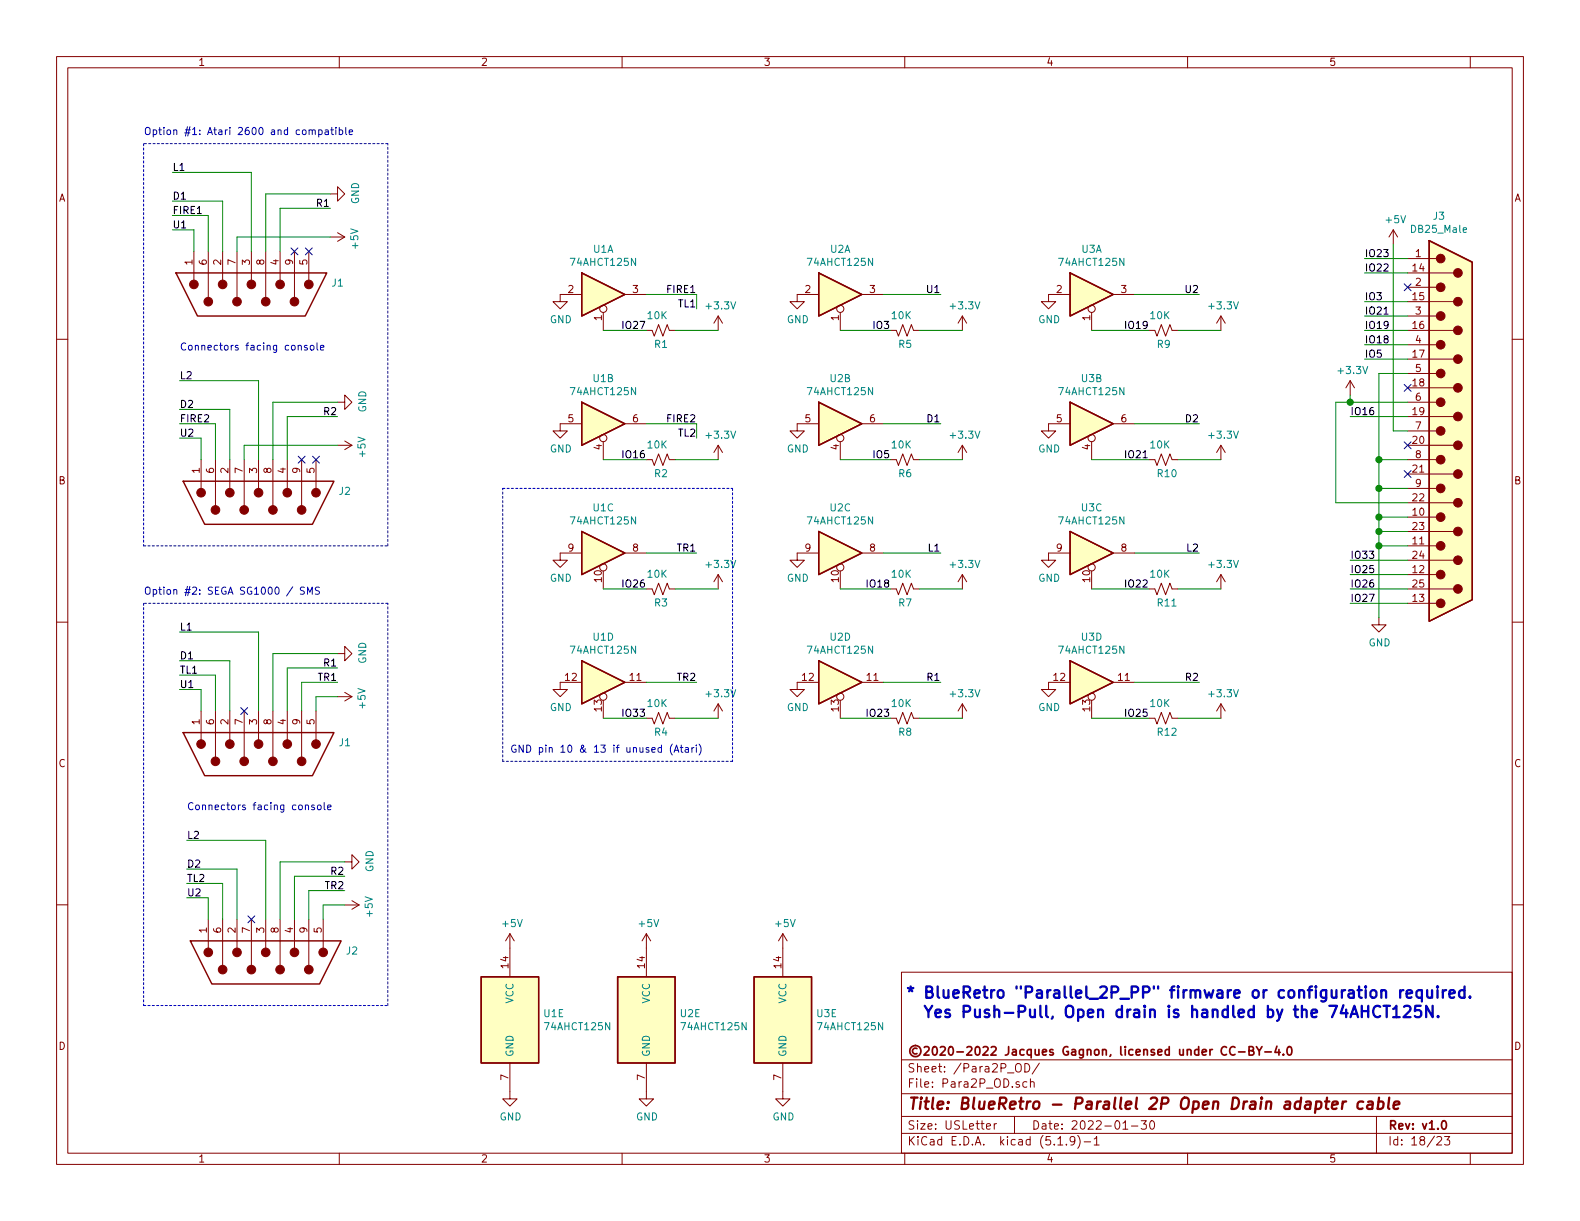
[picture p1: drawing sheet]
<svg xmlns="http://www.w3.org/2000/svg" width="279mm" height="216mm" viewBox="0 0 279 216" stroke-linecap="round" stroke-linejoin="round" font-family="sans-serif">
<g fill="none" stroke="#840000" stroke-width=".18">
<path d="M10 10h259.4v195.9h-259.4zM12 12h255.4v191.9h-255.4zM60 10v2M110 10v2M160 10v2M210 10v2M260 10v2M58.4 34.3h1.3v-1.3l1.3 1.3-1.3 1.3v-1.3M10 60h2M34.3 44.5v5M36.8 44.5v8.1M39.4 44.5v5"/>
<path d="M41.9 44.5v8.1M44.4 44.5v5M47 44.5v8.1M49.5 44.5v5M52.1 44.5v8.1M54.6 44.5v5M58.4 41.9h2.6M59.7 41.1l1.3 .8M61 41.9l-1.3 .8M102.9 52.1h-3.8v1.2h1.2l-1.2 1.3-1.3-1.3h1.3M106.7 55.2v3.2M110.5 52.1h3.8"/>
<path d="M114.3 58.4h1l.4 1 .8-2 .7 2 .8-2 .4 1h1M127 55.9l-.8 1.3M127 55.9v2.5M127 55.9l.8 1.3M144.8 52.1h-3.8v1.2h1.2l-1.2 1.3-1.3-1.3h1.3M148.6 55.2v3.2M152.4 52.1h3.8M157.5 58.4h1l.4 1 .7-2 .8 2 .8-2 .3 1h1.1M170.2 55.9v2.5M170.2 55.9l-.8 1.3M170.2 55.9l.7 1.3M189.2 52.1h-3.8v1.2h1.3l-1.3 1.3-1.3-1.3h1.3"/>
<path d="M193 55.2v3.2M196.8 52.1h3.9M203.2 58.4h1l.4 1 .8-2 .7 2 .8-2 .4 1h1M215.9 55.9v2.5M215.9 55.9l-.8 1.3M215.9 55.9l.8 1.3M246.4 40.6l-.8 1.3M246.4 40.6v2.6M246.4 40.6l.7 1.3M248.9 58.4h8.1M248.9 45.7h5.1M248.9 48.3h8.1"/>
<path d="M248.9 50.8h5.1M248.9 53.3h8.1M248.9 55.9h5.1M267.4 60h2M59.7 71.1h1.3v-1.2l1.2 1.2-1.2 1.3v-1.3M59.7 78.7h2.5M61 78l1.2 .7M62.2 78.7l-1.2 .8M102.9 74.9h-3.8v1.3h1.2l-1.2 1.3-1.3-1.3h1.3M106.7 78.1v3.2M110.5 74.9h3.8M127 78.7v2.6"/>
<path d="M127 78.7l-.8 1.3M127 78.7l.8 1.3M144.8 74.9h-3.8v1.3h1.2l-1.2 1.3-1.3-1.3h1.3M148.6 78.1v3.2M152.4 74.9h3.8M170.2 78.7v2.6M170.2 78.7l-.8 1.3M170.2 78.7l.7 1.3M189.2 74.9h-3.8v1.3h1.3l-1.3 1.3-1.3-1.3h1.3M193 78.1v3.2M196.8 74.9h3.9M215.9 78.7l-.8 1.3"/>
<path d="M215.9 78.7v2.6M215.9 78.7l.8 1.3M238.8 67.3l-.8 1.3M238.8 67.3v2.6M238.8 67.3l.7 1.3M248.9 78.7h8.1M248.9 61h5.1M248.9 63.5h8.1M248.9 66h5.1M248.9 68.6h8.1M248.9 71.1h5.1M248.9 73.7h8.1"/>
<path d="M248.9 76.2h5.1M35.6 81.3v5.1M38.1 81.3v8.1M40.6 81.3v5.1M43.2 81.3v8.1M45.7 81.3v5.1M48.3 81.3v8.1M50.8 81.3v5.1M53.3 81.3v8.1M55.9 81.3v5.1M102.9 97.8h-3.8v1.3h1.2l-1.2 1.2-1.3-1.2h1.3M110.5 97.8h3.8"/>
<path d="M114.3 81.3h1l.4 1 .8-2 .7 2 .8-2 .4 1h1M144.8 97.8h-3.8v1.3h1.2l-1.2 1.2-1.3-1.2h1.3M152.4 97.8h3.8M157.5 81.3h1l.4 1 .7-2 .8 2 .8-2 .3 1h1.1M189.2 97.8h-3.8v1.3h1.3l-1.3 1.2-1.3-1.2h1.3M196.8 97.8h3.9M203.2 81.3h1l.4 1 .8-2 .7 2 .8-2 .4 1h1M248.9 81.3h5.1M248.9 83.8h8.1M248.9 86.4h5.1M248.9 88.9h8.1M248.9 91.4h5.1"/>
<path d="M248.9 94h8.1M248.9 96.5h5.1M248.9 99.1h8.1M10 110h2M59.7 115.6h1.3v-1.3l1.2 1.3-1.2 1.2v-1.2M106.7 101v3.1M114.3 104.1h1l.4 1.1 .8-2.1 .7 2.1 .8-2.1 .4 1h1M127 101.6v2.5M127 101.6l-.8 1.3M127 101.6l.8 1.3M148.6 101v3.1M157.5 104.1h1l.4 1.1 .7-2.1 .8 2.1 .8-2.1 .3 1h1.1"/>
<path d="M170.2 101.6l-.8 1.3M170.2 101.6v2.5M170.2 101.6l.7 1.3M193 101v3.1M203.2 104.1h1l.4 1.1 .8-2.1 .7 2.1 .8-2.1 .4 1h1M215.9 101.6v2.5M215.9 101.6l-.8 1.3M215.9 101.6l.8 1.3M243.8 109.2v1.3h1.3l-1.3 1.3-1.2-1.3h1.2M248.9 104.1h8.1M248.9 101.6h5.1M248.9 106.7h5.1"/>
<path d="M267.4 110h2M35.6 125.7v5.1M38.1 125.7v8.2M40.6 125.7v5.1M43.2 125.7v8.2M45.7 125.7v5.1M48.3 125.7v8.2M50.8 125.7v5.1M53.3 125.7v8.2M55.9 125.7v5.1M59.7 123.2h2.5M61 122.4l1.2 .8"/>
<path d="M62.2 123.2l-1.2 .8M102.9 120.7h-3.8v1.2h1.2l-1.2 1.3-1.3-1.3h1.3M106.7 123.8v3.2M110.5 120.7h3.8M114.3 127h1l.4 1 .8-2 .7 2 .8-2 .4 1h1M127 124.5v2.5M127 124.5l-.8 1.2M127 124.5l.8 1.2M144.8 120.7h-3.8v1.2h1.2l-1.2 1.3-1.3-1.3h1.3M148.6 123.8v3.2M152.4 120.7h3.8M157.5 127h1l.4 1 .7-2 .8 2 .8-2 .3 1h1.1"/>
<path d="M170.2 124.5v2.5M170.2 124.5l-.8 1.2M170.2 124.5l.7 1.2M189.2 120.7h-3.8v1.2h1.3l-1.3 1.3-1.3-1.3h1.3M193 123.8v3.2M196.8 120.7h3.9M203.2 127h1l.4 1 .8-2 .7 2 .8-2 .4 1h1M215.9 124.5v2.5M215.9 124.5l-.8 1.2M215.9 124.5l.8 1.2M10 160h2M61 152.4h1.2v-1.3l1.3 1.3-1.3 1.3v-1.3"/>
<path d="M62.2 159.3l1.3 .7M267.4 160h2M36.8 162.6v5M39.4 162.6v8.1M41.9 162.6v5M44.4 162.6v8.1M47 162.6v5M49.5 162.6v8.1M52.1 162.6v5M54.6 162.6v8.1M57.1 162.6v5M61 160h2.5"/>
<path d="M63.5 160l-1.3 .8M90.2 165.1v7.6M90.2 165.1l-.8 1.3M90.2 165.1l.7 1.3M114.3 165.1v7.6M114.3 165.1l-.8 1.3M114.3 165.1l.8 1.3M138.4 165.1v7.6M138.4 165.1l-.7 1.3M138.4 165.1l.8 1.3M159.4 171.9h108v32h-108zM90.2 188v6.3h1.2l-1.2 1.3-1.3-1.3h1.3"/>
<path d="M114.3 188v6.3h1.3l-1.3 1.3-1.3-1.3h1.3M138.4 188v6.3h1.3l-1.3 1.3-1.2-1.3h1.2M159.4 197.4h108M159.4 193.4h108M159.4 187.4h108M174.4 199.2l.8-.2-.1-.2-.4-.1-.3 .2 .1 .7h.6M175.8 198.7v1M176.2 198.7l-.3 .1-.1 .2M179.4 197.4v3M179.7 188.3a.5 .5 0 0 1 .5-.2 .5 .5 0 0 1 .4 .5v.5a.51 .51 0 0 1-.5 .5 .51 .51 0 0 1-.5-.5zM181.2 188.1a.76 .76 0 0 1 .9 .7 .76 .76 0 0 1-.9 .8zM181.6 191.3h-.4l-.3 .2v.6l.3 .2 .4-.1"/>
<path d="M182.2 191.4l.1-.1a.37 .37 0 0 1 .6 .2v.8M182.2 190.8v1.5M183.8 188l-1.3 1.9M198.6 199.7h.8M200.1 199.1h1.1M201.8 198.2h.9l-.5 .6 .5 .1v.6l-.3 .2-.6-.2M203.5 198.2h.2a.8 .8 0 0 1 .5 .7 .8 .8 0 0 1-.5 .8 1 1 0 0 1-.2-1.5zM243.4 197.4v6.5M60 203.9v2M110 203.9v2M159.4 200.4h108M160 203.9v2"/>
<path d="M187.1 202.5h.8M188.6 202.3v.2M190.1 201.6l-.1 .2a.48 .48 0 0 1-.6 0l-.2-.2 .2-.6a.48 .48 0 0 1 .6 .1 1.27 1.27 0 0 1-.2 1.3l-.4 .1M190.6 200.8a1.71 1.71 0 0 1 0 2.2M191.7 201.9h1.2M193.5 201.4l.4-.4v1.5M193.5 202.5h.9M210 203.9v2M254.1 201.1l.2-.1h.4l.2 .4-.9 1.1h.9M255.4 201h1l-.5 .5 .4 .2v.6l-.2 .2-.7-.2M260 203.9v2"/>
<circle cx="106.7" cy="54.6" r=".63"/>
<circle cx="148.6" cy="54.6" r=".63"/>
<circle cx="193" cy="54.6" r=".63"/>
<circle cx="106.7" cy="77.5" r=".63"/>
<circle cx="148.6" cy="77.5" r=".63"/>
<circle cx="193" cy="77.5" r=".63"/>
<circle cx="106.7" cy="100.3" r=".63"/>
<circle cx="148.6" cy="100.3" r=".63"/>
<circle cx="193" cy="100.3" r=".63"/>
<circle cx="106.7" cy="123.2" r=".63"/>
<circle cx="148.6" cy="123.2" r=".63"/>
<circle cx="193" cy="123.2" r=".63"/>
</g>
<path d="M216.9 185.2a.7 .7 0 0 0-.9 .2 .7 .7 0 0 0 .1 1 .55 .55 0 0 0 .8 0M218.4 185.2a.7 .7 0 0 0-.9 .2 .7 .7 0 0 0 .1 1 .55 .55 0 0 0 .8 0M219 186h1.2M220.9 185.8l.6-.1 .2-.2-.2-.4h-.6v1.5h.6l.2-.3a.41 .41 0 0 0-.3-.5M222.2 185.1l.5 .8 .5-.8M222.7 185.9v.7M223.7 186h1.1M225.8 185l-.3 1.1h.9M226.2 185.6v1M226.9 186.4v.2M227.7 185.2l.4-.1a.94 .94 0 0 1 0 1.5 .79 .79 0 0 1-.4-1.4zM255.1 198.3l.2-.1a.81 .81 0 0 1 .6 .6 .81 .81 0 0 1-.3 .8l-.2 .1a.79 .79 0 0 1-.3-1.4z" fill="none" stroke="#840000" stroke-width=".3"/>
<g fill="none" stroke="#840000" stroke-width=".41">
<path d="M232.8 194.8a.68 .68 0 0 1 .8 .1v.8a.66 .66 0 0 1-1 .3M234.3 194.8h.8M234.7 194.1l-.2 1.7v.2l.4 .1M235.6 195.4l1-.2-.1-.4h-.6l-.3 .2v1l.2 .1 .5-.1M237.5 194.8l-.2 1.3M238 194.8a.55 .55 0 0 0-.6 .3M241.1 194.8a.68 .68 0 0 0-1 .3v.8l.3 .2 .5-.1M241.9 194.8h.8l-.1 1.3M242.7 195.2l-.6 .1a.4 .4 0 0 0-.4 .4 .4 .4 0 0 0 .3 .4l.7-.1M243.8 194.8h.7l.2 .3-.1 .6a.66 .66 0 0 1-1 .3M243.9 194.1l-.3 2M245.7 194.1l-.2 1.7 .2 .3"/>
<path d="M246.5 195.4l.9-.2v-.4h-.6l-.3 .2v1l.2 .1 .5-.1"/>
</g>
<g fill="#ffffc2" stroke="#ffffc2" stroke-width=".18">
<path d="M189.2 71.1l7.6 3.8-7.6 3.8z"/>
<path d="M144.8 116.8l7.6 3.9-7.6 3.8z"/>
<path d="M109.2 172.7h10.2v15.3h-10.2z"/>
<path d="M133.3 172.7h10.2v15.3h-10.2z"/>
<path d="M189.2 116.8l7.6 3.9-7.6 3.8z"/>
<path d="M189.2 94l7.6 3.8-7.6 3.8z"/>
<path d="M189.2 48.3l7.6 3.8-7.6 3.8z"/>
<path d="M102.9 71.1l7.6 3.8-7.6 3.8z"/>
<path d="M144.8 94l7.6 3.8-7.6 3.8z"/>
<path d="M144.8 71.1l7.6 3.8-7.6 3.8z"/>
<path d="M144.8 48.3l7.6 3.8-7.6 3.8z"/>
<path d="M85.1 172.7h10.1v15.3h-10.1z"/>
<path d="M102.9 116.8l7.6 3.9-7.6 3.8z"/>
<path d="M102.9 94l7.6 3.8-7.6 3.8z"/>
<path d="M102.9 48.3l7.6 3.8-7.6 3.8z"/>
<path d="M252.7 42.5l7.6 3.9v59.6l-7.6 3.9z"/>
</g>
<g fill="none" stroke="#840000" stroke-width=".25">
<path d="M31.1 48.3h26.7l-3.8 7.6h-19.1zM102.9 48.3l7.6 3.8-7.6 3.8zM144.8 48.3l7.6 3.8-7.6 3.8zM189.2 48.3l7.6 3.8-7.6 3.8zM252.7 42.5l7.6 3.9v59.6l-7.6 3.9zM102.9 71.1l7.6 3.8-7.6 3.8zM144.8 71.1l7.6 3.8-7.6 3.8zM189.2 71.1l7.6 3.8-7.6 3.8zM32.4 85.1h26.7l-3.9 7.6h-19zM102.9 94l7.6 3.8-7.6 3.8zM144.8 94l7.6 3.8-7.6 3.8zM189.2 94l7.6 3.8-7.6 3.8z"/>
<path d="M102.9 116.8l7.6 3.9-7.6 3.8zM144.8 116.8l7.6 3.9-7.6 3.8zM189.2 116.8l7.6 3.9-7.6 3.8zM32.4 129.5h26.7l-3.9 7.7h-19zM33.7 166.4h26.6l-3.8 7.6h-19zM85.1 172.7h10.1v15.3h-10.1zM109.2 172.7h10.2v15.3h-10.2zM133.3 172.7h10.2v15.3h-10.2z"/>
</g>
<g fill="#840000" stroke="#840000" stroke-width=".18">
<circle cx="35.6" cy="87.1" r=".76"/>
<circle cx="40.6" cy="87.1" r=".76"/>
<circle cx="45.7" cy="87.1" r=".76"/>
<circle cx="50.8" cy="87.1" r=".76"/>
<circle cx="55.9" cy="87.1" r=".76"/>
<circle cx="38.1" cy="90.2" r=".76"/>
<circle cx="43.2" cy="90.2" r=".76"/>
<circle cx="48.3" cy="90.2" r=".76"/>
<circle cx="53.3" cy="90.2" r=".76"/>
<circle cx="34.3" cy="50.3" r=".76"/>
<circle cx="39.4" cy="50.3" r=".76"/>
<circle cx="44.4" cy="50.3" r=".76"/>
<circle cx="49.5" cy="50.3" r=".76"/>
<circle cx="54.6" cy="50.3" r=".76"/>
<circle cx="36.8" cy="53.3" r=".76"/>
<circle cx="41.9" cy="53.3" r=".76"/>
<circle cx="47" cy="53.3" r=".76"/>
<circle cx="52.1" cy="53.3" r=".76"/>
<circle cx="35.6" cy="131.6" r=".76"/>
<circle cx="40.6" cy="131.6" r=".76"/>
<circle cx="45.7" cy="131.6" r=".76"/>
<circle cx="50.8" cy="131.6" r=".76"/>
<circle cx="55.9" cy="131.6" r=".76"/>
<circle cx="38.1" cy="134.6" r=".76"/>
<circle cx="43.2" cy="134.6" r=".76"/>
<circle cx="48.3" cy="134.6" r=".76"/>
<circle cx="53.3" cy="134.6" r=".76"/>
<circle cx="36.8" cy="168.4" r=".76"/>
<circle cx="41.9" cy="168.4" r=".76"/>
<circle cx="47" cy="168.4" r=".76"/>
<circle cx="52.1" cy="168.4" r=".76"/>
<circle cx="57.1" cy="168.4" r=".76"/>
<circle cx="39.4" cy="171.4" r=".76"/>
<circle cx="44.4" cy="171.4" r=".76"/>
<circle cx="49.5" cy="171.4" r=".76"/>
<circle cx="54.6" cy="171.4" r=".76"/>
<circle cx="254.8" cy="45.7" r=".76"/>
<circle cx="254.8" cy="50.8" r=".76"/>
<circle cx="254.8" cy="55.9" r=".76"/>
<circle cx="254.8" cy="61" r=".76"/>
<circle cx="254.8" cy="66" r=".76"/>
<circle cx="254.8" cy="71.1" r=".76"/>
<circle cx="254.8" cy="76.2" r=".76"/>
<circle cx="254.8" cy="81.3" r=".76"/>
<circle cx="254.8" cy="86.4" r=".76"/>
<circle cx="254.8" cy="91.4" r=".76"/>
<circle cx="254.8" cy="96.5" r=".76"/>
<circle cx="254.8" cy="101.6" r=".76"/>
<circle cx="254.8" cy="106.7" r=".76"/>
<circle cx="257.8" cy="48.3" r=".76"/>
<circle cx="257.8" cy="53.3" r=".76"/>
<circle cx="257.8" cy="58.4" r=".76"/>
<circle cx="257.8" cy="63.5" r=".76"/>
<circle cx="257.8" cy="68.6" r=".76"/>
<circle cx="257.8" cy="73.7" r=".76"/>
<circle cx="257.8" cy="78.7" r=".76"/>
<circle cx="257.8" cy="83.8" r=".76"/>
<circle cx="257.8" cy="88.9" r=".76"/>
<circle cx="257.8" cy="94" r=".76"/>
<circle cx="257.8" cy="99.1" r=".76"/>
<circle cx="257.8" cy="104.1" r=".76"/>
</g>
<path d="M25.4 25.4v71.1M68.6 25.4h-43.2M25.4 96.5h43.2M68.6 96.5v-71.1M88.9 86.4h40.6M129.5 86.4v48.2M25.4 106.7v71.1M68.6 106.7h-43.2M88.9 134.6v-48.2M129.5 134.6h-40.6M25.4 177.8h43.2M68.6 177.8v-71.1" fill="none" stroke="#0000c2" stroke-width=".18" stroke-dasharray=".4 .4"/>
<g fill="none" stroke="#008400" stroke-width=".18">
<path d="M30.5 38.1h6.3v6.4M30.5 35.6h8.9v8.9M30.5 30.5h13.9v14M58.4 34.3h-11.4v10.2M58.4 36.8h-8.9v7.7M30.5 40.6h3.8v3.9M58.4 41.9h-16.5v2.6M106.7 58.4h7.6M114.3 52.1h8.9v2.5M119.4 58.4h7.6M148.6 58.4h8.9M156.2 52.1h10.2"/>
<path d="M162.6 58.4h7.6M193 58.4h10.2M200.7 52.1h11.4M208.3 58.4h7.6M241.3 58.4h7.6M241.3 53.3h7.6M241.3 45.7h7.6M241.3 48.3h7.6M241.3 55.9h7.6M246.4 43.2v33h2.5M31.7 74.9h6.4v6.4M31.7 77.5h3.9v3.8"/>
<path d="M31.7 72.4h8.9v8.9M31.7 67.3h14v14M59.7 78.7h-16.5v2.6M59.7 73.7h-8.9v7.6M59.7 71.1h-11.4v10.2M114.3 74.9h8.9v2.6M156.2 74.9h10.2M200.7 74.9h11.4M238.8 73.7h10.1M238.8 69.9v1.2M241.3 63.5h7.6M241.3 61h7.6"/>
<path d="M248.9 66h-5.1v43.2M248.9 71.1h-12.7v17.8h12.7M106.7 81.3h7.6M114.3 97.8h8.9M119.4 81.3h7.6M148.6 81.3h8.9M156.2 97.8h10.2M162.6 81.3h7.6M193 81.3h10.2M200.7 97.8h11.4M208.3 81.3h7.6M238.8 99.1h10.1"/>
<path d="M243.8 96.5h5.1M243.8 81.3h5.1M243.8 94h5.1M243.8 91.4h5.1M243.8 86.4h5.1M31.7 111.8h14v13.9M31.7 119.4h6.4v6.3M31.7 116.8h8.9v8.9M59.7 118.1h-8.9v7.6M59.7 115.6h-11.4v10.1M106.7 104.1h7.6M119.4 104.1h7.6"/>
<path d="M148.6 104.1h8.9M162.6 104.1h7.6M193 104.1h10.2M208.3 104.1h7.6M238.8 104.1h10.1M238.8 101.6h10.1M238.8 106.7h10.1M31.7 121.9h3.9v3.8M59.7 123.2h-3.8v2.5M59.7 120.7h-6.4v5M106.7 127h7.6M114.3 120.7h8.9"/>
<path d="M119.4 127h7.6M148.6 127h8.9M156.2 120.7h10.2M162.6 127h7.6M193 127h10.2M200.7 120.7h11.4M208.3 127h7.6M33 153.7h8.9v8.9M33 148.6h14v14M33 158.8h3.8v3.8M33 156.2h6.4v6.4M61 157.5h-6.4v5.1"/>
<path d="M61 154.9h-8.9v7.7M61 152.4h-11.5v10.2M61 160h-3.9v2.6"/>
</g>
<path d="M244.8 55.5h.7" fill="none" stroke="#000" stroke-width=".18"/>
<g fill="none" stroke="#0000c2" stroke-width=".18">
<path d="M54.7 23.1l.2-.1h.3v.8M55.2 23.1l.2-.1h.3l.1 .8M56.4 23h.3l.3 .2-.2 .5h-.4M56.4 23v1.2M57.5 23h.5l.1 .8M58.1 23.3h-.5l-.1 .2v.2h.6M58.5 23h.5M58.7 22.5v1.1l.3 .2M59.4 22.5v.2M59.4 23v.8M60 23h.4l.2 .2-.1 .5h-.5M60 22.5v1.3"/>
<path d="M61.1 22.5v1.1l.2 .2M61.7 23.4l.7-.1-.1-.3h-.4l-.2 .1 .1 .6h.5M52.7 61.2l.2-.1h.3l.1 .8M54.3 61.1h-.3l-.2 .1 .1 .2 .4 .1v.3h-.5M55 61.1h.3l.2 .2-.1 .5-.3 .1-.2-.1zM56.1 60.6v1.1l.1 .2M56.7 61.5l.6-.1-.1-.3h-.4l-.1 .1v.6h.5M53.8 103.9l-.5-.1-.1 .1v.5l.6 .2v.3l-.2 .2-.5-.1M54.4 105.1v-1.3l.4 .9 .4-.9v1.3M56.5 103.9l-.5-.1-.2 .3 .1 .3 .5 .2v.4l-.2 .1-.4-.1M118.9 131.6a1.47 1.47 0 0 0 0 1.9M119.2 133l.4-1.3 .4 1.3"/>
<path d="M119.3 132.7h.6M120.3 132.2h.5M120.5 131.7v1.1l.3 .2M121.2 132.2h.5v.8M121.7 132.5h-.4l-.2 .2 .2 .3h.4M122.4 132.2v.8M122.7 132.2l-.3 .2M123.1 131.7v.2M123.1 132.2v.8M123.6 131.6a1.47 1.47 0 0 1 0 1.9M54 142.5l.2-.2 .3 .1 .1 .8M55.6 142.4l-.3-.1-.2 .2 .1 .2 .4 .1v.3h-.5"/>
<path d="M56.2 142.4l.3-.1 .3 .3-.1 .5-.3 .1-.2-.1zM57.3 141.9v1.1l.2 .2M57.9 142.7l.6-.1v-.2l-.4-.1-.2 .2 .1 .6h.5"/>
</g>
<g fill="none" stroke="#0000c2" stroke-width=".41">
<path d="M238.8 179.9l.7-2 .7 2M240.8 177.9v2M240.8 178.8h1.2M242 177.9v2M244.1 178a.82 .82 0 0 0-1 0 .82 .82 0 0 0-.3 1 .75 .75 0 0 0 .4 .8 .75 .75 0 0 0 .9-.1M245.2 177.9v2M246.4 178.4l.5-.5v2M246.4 179.9h1.1M247.6 175.1v1.3M248.2 175.1l-.4 .1-.2 .3M248.3 178l.3-.1h.4l.3 .1 .1 .4-.1 .3-1.1 1.2h1.2M248.7 175.7l1-.1-.1-.4-.6-.1-.3 .3 .1 .9 .2 .1 .6-.1"/>
<path d="M251.2 177.9h-.9l-.1 .9 .3-.2h.5l.2 .2 .1 .2-.1 .7-.2 .2h-.5l-.3-.2M251.4 175.2l-.5-.1-.4 .4v.5l.2 .3 .2 .1 .5-.1M251.4 175.1v2M252.4 175.1l.1 1.2a.52 .52 0 0 0 .7-.1M253.2 175.1v1.3M253.3 177.9v2l-1.1-2v2M254.2 174.4l-.1 .1h.2l-.1-.1v.2M254.2 175.1v1.3M254.3 179.7v.2l-.1-.1 .1-.1v.2M255.1 175.1v1.3M255.7 175.1l-.4 .1-.2 .3M256.3 175.7l1-.1-.2-.4-.5-.1-.3 .3 .1 .9 .2 .1 .5-.1"/>
<path d="M259 175.2l-.6-.1-.4 .4v.5l.2 .3 .2 .1 .6-.1M259 174.4v2M259.9 176.2v.2l-.1-.1 .1-.1v.2"/>
</g>
<g fill="#008400" stroke="#008400" stroke-width=".25">
<circle cx="243.8" cy="94" r=".51"/>
<circle cx="243.8" cy="81.3" r=".51"/>
<circle cx="243.8" cy="86.4" r=".51"/>
<circle cx="243.8" cy="96.5" r=".51"/>
<circle cx="243.8" cy="91.4" r=".51"/>
<circle cx="238.8" cy="71.1" r=".51"/>
</g>
<g fill="none" stroke="#000084" stroke-width=".18">
<path d="M51.5 43.8l1.2 1.3M52.7 43.8l-1.2 1.3M54 43.8l1.2 1.3M55.2 43.8l-1.2 1.3M248.3 50.2l1.2 1.2M249.5 50.2l-1.2 1.2M248.3 78.1l1.2 1.2M248.3 68l1.2 1.2M249.5 78.1l-1.2 1.2M249.5 68l-1.2 1.2M52.7 80.7l1.2 1.2M53.9 80.7l-1.2 1.2"/>
<path d="M55.3 80.7l1.2 1.2M56.5 80.7l-1.2 1.2M248.3 83.2l1.2 1.2M249.5 83.2l-1.2 1.2M42.6 125.1l1.2 1.2M43.8 125.1l-1.2 1.2M43.8 162l1.3 1.2M45.1 162l-1.3 1.2"/>
</g>
<g font-size="2.8" fill="#0000c2">
<text x="160" y="176.5">* BlueRetro &quot;Parallel_2P_PP&quot; firmware or configuration required.</text>
<text x="161.6" y="180">Yes Push-Pull, Open drain is handled by the 74AHCT125N.</text>
</g>
<text font-size="2.8" fill="#840000" x="160.4" y="196.2">Title: BlueRetro - Parallel 2P Open Drain adapter cable</text>
<g font-size="2.1" fill="#840000">
<text x="160.4" y="189.6">Sheet: /Para2P_OD/</text>
<text x="160.4" y="186.6">©2020-2022 Jacques Gagnon, licensed under CC-BY-4.0</text>
<text x="160.4" y="192.3">File: Para2P_OD.sch</text>
<text x="160.4" y="202.5">KiCad E.D.A. kicad (5.1.9)-1</text>
<text x="160.4" y="199.7">Size: USLetter</text>
<text x="182.4" y="199.7">Date: 2022-01-30</text>
<text x="245.4" y="199.7">Rev: v1.0</text>
<text x="245.4" y="202.5">Id: 18/23</text>
</g>
<g font-size="1.8" fill="#840000">
<text x="35" y="11.6">1</text>
<text x="85" y="11.6">2</text>
<text x="135" y="11.6">3</text>
<text x="185" y="11.6">4</text>
<text x="235" y="11.6">5</text>
<text x="10.4" y="35.6">A</text>
<text x="267.8" y="35.6">A</text>
<text x="34" y="46.8" transform="rotate(-90 34 46.8)">1</text>
<text x="36.6" y="46.8" transform="rotate(-90 36.6 46.8)">6</text>
<text x="39.1" y="46.8" transform="rotate(-90 39.1 46.8)">2</text>
<text x="41.7" y="46.8" transform="rotate(-90 41.7 46.8)">7</text>
<text x="44.2" y="46.8" transform="rotate(-90 44.2 46.8)">3</text>
<text x="46.7" y="46.8" transform="rotate(-90 46.7 46.8)">8</text>
<text x="49.3" y="46.8" transform="rotate(-90 49.3 46.8)">4</text>
<text x="51.8" y="46.8" transform="rotate(-90 51.8 46.8)">9</text>
<text x="54.4" y="46.8" transform="rotate(-90 54.4 46.8)">5</text>
<text x="250.3" y="45.5">1</text>
<text x="100.5" y="51.8">2</text>
<text x="111.9" y="51.8">3</text>
<text x="142.4" y="51.8">2</text>
<text x="153.8" y="51.8">3</text>
<text x="186.8" y="51.8">2</text>
<text x="198.3" y="51.8">3</text>
<text x="249.9" y="48">14</text>
<text x="249.9" y="53.1">15</text>
<text x="250.3" y="50.5">2</text>
<text x="106.4" y="56.7" transform="rotate(-90 106.4 56.7)">1</text>
<text x="148.3" y="56.7" transform="rotate(-90 148.3 56.7)">1</text>
<text x="192.8" y="56.7" transform="rotate(-90 192.8 56.7)">1</text>
<text x="249.9" y="58.2">16</text>
<text x="250.3" y="55.6">3</text>
<text x="249.9" y="63.2">17</text>
<text x="250.3" y="60.7">4</text>
<text x="250.3" y="65.8">5</text>
<text x="249.9" y="68.3">18</text>
<text x="250.3" y="70.9">6</text>
<text x="100.5" y="74.7">5</text>
<text x="111.9" y="74.7">6</text>
<text x="142.4" y="74.7">5</text>
<text x="153.8" y="74.7">6</text>
<text x="186.8" y="74.7">5</text>
<text x="198.3" y="74.7">6</text>
<text x="249.9" y="73.4">19</text>
<text x="250.3" y="75.9">7</text>
<text x="35.3" y="83.7" transform="rotate(-90 35.3 83.7)">1</text>
<text x="37.8" y="83.7" transform="rotate(-90 37.8 83.7)">6</text>
<text x="40.4" y="83.7" transform="rotate(-90 40.4 83.7)">2</text>
<text x="42.9" y="83.7" transform="rotate(-90 42.9 83.7)">7</text>
<text x="45.5" y="83.7" transform="rotate(-90 45.5 83.7)">3</text>
<text x="48" y="83.7" transform="rotate(-90 48 83.7)">8</text>
<text x="50.5" y="83.7" transform="rotate(-90 50.5 83.7)">4</text>
<text x="53.1" y="83.7" transform="rotate(-90 53.1 83.7)">9</text>
<text x="55.6" y="83.7" transform="rotate(-90 55.6 83.7)">5</text>
<text x="106.4" y="79.5" transform="rotate(-90 106.4 79.5)">4</text>
<text x="148.3" y="79.5" transform="rotate(-90 148.3 79.5)">4</text>
<text x="192.8" y="79.5" transform="rotate(-90 192.8 79.5)">4</text>
<text x="249.9" y="78.5">20</text>
<text x="249.9" y="83.6">21</text>
<text x="250.3" y="81">8</text>
<text x="10.4" y="85.6">B</text>
<text x="249.9" y="88.6">22</text>
<text x="250.3" y="86.1">9</text>
<text x="267.8" y="85.6">B</text>
<text x="249.9" y="91.2">10</text>
<text x="249.9" y="93.7">23</text>
<text x="100.5" y="97.5">9</text>
<text x="111.9" y="97.5">8</text>
<text x="142.4" y="97.5">9</text>
<text x="153.8" y="97.5">8</text>
<text x="186.8" y="97.5">9</text>
<text x="198.3" y="97.5">8</text>
<text x="249.9" y="96.3">11</text>
<text x="249.9" y="101.3">12</text>
<text x="249.9" y="98.8">24</text>
<text x="106.4" y="102.9" transform="rotate(-90 106.4 102.9)">10</text>
<text x="148.3" y="102.9" transform="rotate(-90 148.3 102.9)">10</text>
<text x="192.8" y="102.9" transform="rotate(-90 192.8 102.9)">10</text>
<text x="249.9" y="106.4">13</text>
<text x="249.9" y="103.9">25</text>
<text x="100" y="120.4">12</text>
<text x="106.4" y="125.7" transform="rotate(-90 106.4 125.7)">13</text>
<text x="111.4" y="120.4">11</text>
<text x="141.9" y="120.4">12</text>
<text x="148.3" y="125.7" transform="rotate(-90 148.3 125.7)">13</text>
<text x="153.3" y="120.4">11</text>
<text x="186.4" y="120.4">12</text>
<text x="192.8" y="125.7" transform="rotate(-90 192.8 125.7)">13</text>
<text x="197.8" y="120.4">11</text>
<text x="35.3" y="128.1" transform="rotate(-90 35.3 128.1)">1</text>
<text x="37.8" y="128.1" transform="rotate(-90 37.8 128.1)">6</text>
<text x="40.4" y="128.1" transform="rotate(-90 40.4 128.1)">2</text>
<text x="42.9" y="128.1" transform="rotate(-90 42.9 128.1)">7</text>
<text x="45.5" y="128.1" transform="rotate(-90 45.5 128.1)">3</text>
<text x="48" y="128.1" transform="rotate(-90 48 128.1)">8</text>
<text x="50.5" y="128.1" transform="rotate(-90 50.5 128.1)">4</text>
<text x="53.1" y="128.1" transform="rotate(-90 53.1 128.1)">9</text>
<text x="55.6" y="128.1" transform="rotate(-90 55.6 128.1)">5</text>
<text x="10.4" y="135.6">C</text>
<text x="267.8" y="135.6">C</text>
<text x="36.6" y="164.9" transform="rotate(-90 36.6 164.9)">1</text>
<text x="39.1" y="164.9" transform="rotate(-90 39.1 164.9)">6</text>
<text x="41.7" y="164.9" transform="rotate(-90 41.7 164.9)">2</text>
<text x="44.2" y="164.9" transform="rotate(-90 44.2 164.9)">7</text>
<text x="46.7" y="164.9" transform="rotate(-90 46.7 164.9)">3</text>
<text x="49.3" y="164.9" transform="rotate(-90 49.3 164.9)">8</text>
<text x="51.8" y="164.9" transform="rotate(-90 51.8 164.9)">4</text>
<text x="54.4" y="164.9" transform="rotate(-90 54.4 164.9)">9</text>
<text x="56.9" y="164.9" transform="rotate(-90 56.9 164.9)">5</text>
<text x="89.9" y="171.1" transform="rotate(-90 89.9 171.1)">14</text>
<text x="114" y="171.1" transform="rotate(-90 114 171.1)">14</text>
<text x="138.2" y="171.1" transform="rotate(-90 138.2 171.1)">14</text>
<text x="10.4" y="185.6">D</text>
<text x="267.8" y="185.6">D</text>
<text x="89.9" y="191" transform="rotate(-90 89.9 191)">7</text>
<text x="114" y="191" transform="rotate(-90 114 191)">7</text>
<text x="138.2" y="191" transform="rotate(-90 138.2 191)">7</text>
<text x="35" y="205.5">1</text>
<text x="85" y="205.5">2</text>
<text x="135" y="205.5">3</text>
<text x="185" y="205.5">4</text>
<text x="235" y="205.5">5</text>
</g>
<g font-size="1.8" fill="#0000c2">
<text x="25.4" y="23.9">Option #1: Atari 2600 and compatible</text>
<text x="31.7" y="62">Connectors facing console</text>
<text x="25.4" y="105.2">Option #2: SEGA SG1000 / SMS</text>
<text x="90.2" y="133.1">GND pin 10 &amp; 13 if unused (Atari)</text>
<text x="33" y="143.3">Connectors facing console</text>
</g>
<g font-size="1.8">
<text x="30.5" y="35.3">D1</text>
<text x="30.5" y="30.2">L1</text>
<text x="30.5" y="37.8">FIRE1</text>
<text x="30.5" y="40.4">U1</text>
<text x="56.2" y="36.6">R1</text>
<text x="241.3" y="45.5">IO23</text>
<text x="118.2" y="51.8">FIRE1</text>
<text x="164.1" y="51.8">U1</text>
<text x="209.8" y="51.8">U2</text>
<text x="241.3" y="48">IO22</text>
<text x="241.3" y="53.1">IO3</text>
<text x="110.5" y="58.2">IO27</text>
<text x="120" y="54.4">TL1</text>
<text x="154.6" y="58.2">IO3</text>
<text x="199.4" y="58.2">IO19</text>
<text x="241.3" y="58.2">IO19</text>
<text x="241.3" y="55.6">IO21</text>
<text x="241.3" y="63.2">IO5</text>
<text x="241.3" y="60.7">IO18</text>
<text x="31.7" y="67.1">L2</text>
<text x="31.7" y="72.1">D2</text>
<text x="31.7" y="77.2">U2</text>
<text x="31.7" y="74.7">FIRE2</text>
<text x="57.4" y="73.4">R2</text>
<text x="118.2" y="74.7">FIRE2</text>
<text x="120" y="77.2">TL2</text>
<text x="164.1" y="74.7">D1</text>
<text x="209.8" y="74.7">D2</text>
<text x="238.8" y="73.4">IO16</text>
<text x="110.5" y="81">IO16</text>
<text x="154.6" y="81">IO5</text>
<text x="199.4" y="81">IO21</text>
<text x="119.8" y="97.5">TR1</text>
<text x="164.3" y="97.5">L1</text>
<text x="210" y="97.5">L2</text>
<text x="238.8" y="98.8">IO33</text>
<text x="238.8" y="101.3">IO25</text>
<text x="110.5" y="103.9">IO26</text>
<text x="153.6" y="103.9">IO18</text>
<text x="199.4" y="103.9">IO22</text>
<text x="238.8" y="103.9">IO26</text>
<text x="238.8" y="106.4">IO27</text>
<text x="31.7" y="111.5">L1</text>
<text x="31.7" y="119.1">TL1</text>
<text x="31.7" y="116.6">D1</text>
<text x="57.4" y="117.9">R1</text>
<text x="31.7" y="121.7">U1</text>
<text x="56.3" y="120.4">TR1</text>
<text x="119.8" y="120.4">TR2</text>
<text x="164.1" y="120.4">R1</text>
<text x="209.8" y="120.4">R2</text>
<text x="110.5" y="126.7">IO33</text>
<text x="153.6" y="126.7">IO23</text>
<text x="199.4" y="126.7">IO25</text>
<text x="33" y="148.3">L2</text>
<text x="33" y="153.4">D2</text>
<text x="33" y="156">TL2</text>
<text x="58.7" y="154.7">R2</text>
<text x="33" y="158.5">U2</text>
<text x="57.6" y="157.2">TR2</text>
</g>
<g font-size="1.8" fill="#008484">
<text x="63.5" y="36.1" transform="rotate(-90 63.5 36.1)">GND</text>
<text x="245.2" y="39.5">+5V</text>
<text x="249.7" y="41.2">DB25_Male</text>
<text x="253.5" y="38.9">J3</text>
<text x="63.4" y="43.9" transform="rotate(-90 63.4 43.9)">+5V</text>
<text x="101.1" y="47">74AHCT125N</text>
<text x="104.9" y="44.7">U1A</text>
<text x="143.1" y="47">74AHCT125N</text>
<text x="146.8" y="44.7">U2A</text>
<text x="187.5" y="47">74AHCT125N</text>
<text x="191.3" y="44.7">U3A</text>
<text x="58.8" y="50.7">J1</text>
<text x="97.2" y="57.2">GND</text>
<text x="114.6" y="56.4">10K</text>
<text x="125" y="54.7">+3.3V</text>
<text x="139.1" y="57.2">GND</text>
<text x="157.8" y="56.4">10K</text>
<text x="168.2" y="54.7">+3.3V</text>
<text x="183.6" y="57.2">GND</text>
<text x="203.5" y="56.4">10K</text>
<text x="213.9" y="54.7">+3.3V</text>
<text x="115.8" y="61.5">R1</text>
<text x="159" y="61.5">R5</text>
<text x="204.7" y="61.5">R9</text>
<text x="101.1" y="69.9">74AHCT125N</text>
<text x="104.9" y="67.6">U1B</text>
<text x="143.1" y="69.9">74AHCT125N</text>
<text x="146.8" y="67.6">U2B</text>
<text x="187.5" y="69.9">74AHCT125N</text>
<text x="191.3" y="67.6">U3B</text>
<text x="236.8" y="66.1">+3.3V</text>
<text x="64.8" y="72.9" transform="rotate(-90 64.8 72.9)">GND</text>
<text x="125" y="77.6">+3.3V</text>
<text x="168.2" y="77.6">+3.3V</text>
<text x="213.9" y="77.6">+3.3V</text>
<text x="64.6" y="80.7" transform="rotate(-90 64.6 80.7)">+5V</text>
<text x="97.2" y="80">GND</text>
<text x="114.6" y="79.3">10K</text>
<text x="139.1" y="80">GND</text>
<text x="157.8" y="79.3">10K</text>
<text x="183.6" y="80">GND</text>
<text x="203.5" y="79.3">10K</text>
<text x="60" y="87.5">J2</text>
<text x="115.8" y="84.4">R2</text>
<text x="159" y="84.4">R6</text>
<text x="204.7" y="84.4">R10</text>
<text x="101.1" y="92.7">74AHCT125N</text>
<text x="104.9" y="90.4">U1C</text>
<text x="143.1" y="92.7">74AHCT125N</text>
<text x="146.8" y="90.4">U2C</text>
<text x="187.5" y="92.7">74AHCT125N</text>
<text x="191.3" y="90.4">U3C</text>
<text x="125" y="100.4">+3.3V</text>
<text x="168.2" y="100.4">+3.3V</text>
<text x="213.9" y="100.4">+3.3V</text>
<text x="97.2" y="102.9">GND</text>
<text x="114.6" y="102.2">10K</text>
<text x="115.8" y="107.2">R3</text>
<text x="139.1" y="102.9">GND</text>
<text x="157.8" y="102.2">10K</text>
<text x="159" y="107.2">R7</text>
<text x="183.6" y="102.9">GND</text>
<text x="203.5" y="102.2">10K</text>
<text x="204.7" y="107.2">R11</text>
<text x="104.9" y="113.3">U1D</text>
<text x="146.8" y="113.3">U2D</text>
<text x="191.3" y="113.3">U3D</text>
<text x="64.8" y="117.4" transform="rotate(-90 64.8 117.4)">GND</text>
<text x="101.1" y="115.6">74AHCT125N</text>
<text x="143.1" y="115.6">74AHCT125N</text>
<text x="187.5" y="115.6">74AHCT125N</text>
<text x="242" y="114.3">GND</text>
<text x="64.6" y="125.2" transform="rotate(-90 64.6 125.2)">+5V</text>
<text x="97.2" y="125.7">GND</text>
<text x="114.6" y="125">10K</text>
<text x="125" y="123.3">+3.3V</text>
<text x="139.1" y="125.7">GND</text>
<text x="157.8" y="125">10K</text>
<text x="168.2" y="123.3">+3.3V</text>
<text x="183.6" y="125.7">GND</text>
<text x="203.5" y="125">10K</text>
<text x="213.9" y="123.3">+3.3V</text>
<text x="60" y="132">J1</text>
<text x="115.8" y="130.1">R4</text>
<text x="159" y="130.1">R8</text>
<text x="204.7" y="130.1">R12</text>
<text x="66" y="154.2" transform="rotate(-90 66 154.2)">GND</text>
<text x="65.9" y="162" transform="rotate(-90 65.9 162)">+5V</text>
<text x="89" y="163.9">+5V</text>
<text x="113.1" y="163.9">+5V</text>
<text x="137.2" y="163.9">+5V</text>
<text x="61.3" y="168.8">J2</text>
<text x="90.8" y="177.5" transform="rotate(-90 90.8 177.5)">VCC</text>
<text x="96.2" y="179.9">U1E</text>
<text x="114.9" y="177.5" transform="rotate(-90 114.9 177.5)">VCC</text>
<text x="120.3" y="179.9">U2E</text>
<text x="139.1" y="177.5" transform="rotate(-90 139.1 177.5)">VCC</text>
<text x="144.5" y="179.9">U3E</text>
<text x="96.6" y="182.2">74AHCT125N</text>
<text x="120.7" y="182.2">74AHCT125N</text>
<text x="144.8" y="182.2">74AHCT125N</text>
<text x="90.8" y="186.9" transform="rotate(-90 90.8 186.9)">GND</text>
<text x="114.9" y="186.9" transform="rotate(-90 114.9 186.9)">GND</text>
<text x="139.1" y="186.9" transform="rotate(-90 139.1 186.9)">GND</text>
<text x="88.3" y="198.1">GND</text>
<text x="112.5" y="198.1">GND</text>
<text x="136.6" y="198.1">GND</text>
</g>
</svg>
